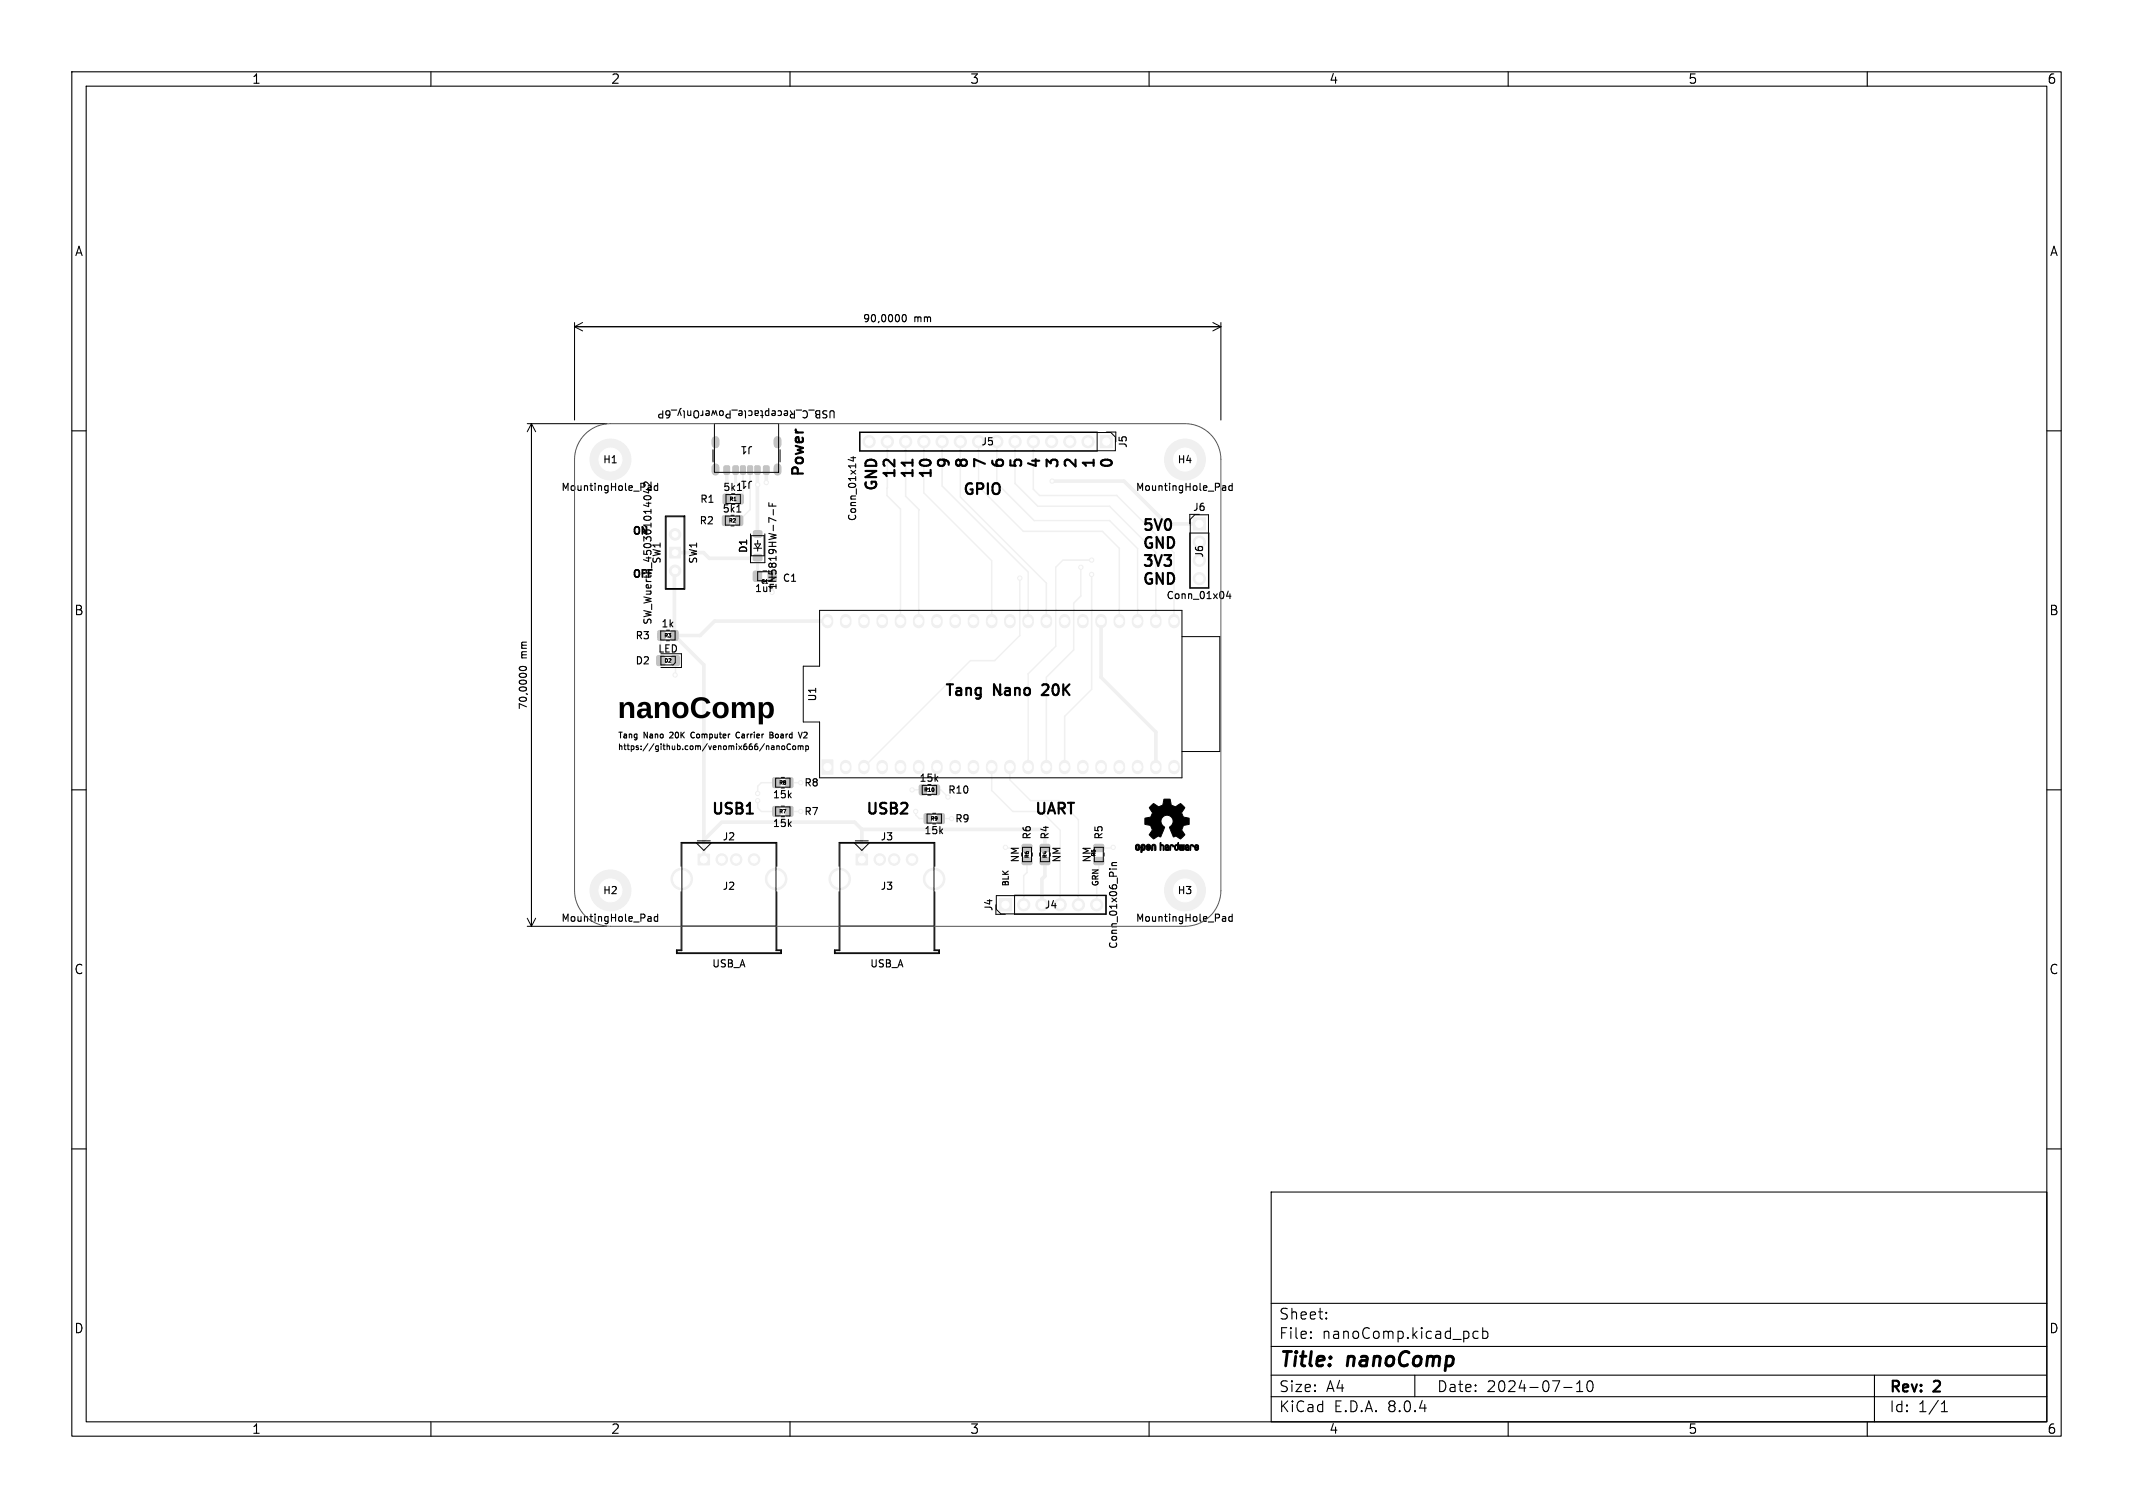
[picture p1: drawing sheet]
<svg xmlns="http://www.w3.org/2000/svg" width="297mm" height="210mm" viewBox="0 0 297 210" stroke-linecap="round" stroke-linejoin="round" font-family="sans-serif">
<g fill="none" stroke="#000" stroke-width=".15">
<path d="M10 10h277v190h-277zM12 12h273v186h-273zM60 10v2M110 10v2M160 10v2M210 10v2M260 10v2M10 60h2M92.3 57.2v1l-.5-.1-.1-.2 .1-.2h.5M93.3 57.6l-.2 .2h-.3l-.1-.2 .1-.4h.3l.1 .1a.66 .66 0 0 1-.2 .9h-.2M93.5 57.1h.7M125.7 43.9l.2-.1a.53 .53 0 0 1 .3 .5 .53 .53 0 0 1-.3 .5l-.2-.1-.1-.3z"/>
<path d="M285 60h2M90 68.2h.6M90.2 67.7h.4l.1 .6M90.2 68.3h.5M90.3 69l.2 .1M90.6 67.1v.6l-.5-.5M90.7 67.9l-.5 .1M91.6 67.3v1M91.6 67.7l-.3-.1-.2 .2 .1 .5h.4M102.6 71.3h.6M102.7 68.3h.6M107.1 70v.5h1"/>
<path d="M107.5 70.1v.4M107.7 71v.7M118.5 63.7h.6M118.8 63.6v.6l-.7-.2M170.2 68.3h.5M170.2 67.7h.4l.1 .6M170.7 67.9l-.5 .1M171.6 67.7l-.3-.1-.2 .2 .1 .5h.4M171.6 67.3v1M72.4 93a.59 .59 0 0 1 .9 .1 .57 .57 0 0 1-1-.1zM171 82.3l-.2 .7h.6M171.3 82.7v.7"/>
<path d="M10 110h2M111.9 102h.3l.2 .2-.5 .6h.5M285 110h2M90.2 127.7h.4l.1 .6M90.2 128.3h.5M90.7 127.9l-.5 .1M91.6 127.7l-.3-.1-.2 .2 .1 .5h.4M91.6 127.3v1M154.5 121h.1M154.8 121h.7M154.8 120.5h.7M155.5 120.1l-.6 .1-.1 .2 .1 .1"/>
<path d="M170.2 127.7h.4l.1 .6M170.2 128.3h.5M170.7 127.9l-.5 .1M171.6 127.7l-.3-.1-.2 .2 .1 .5h.4M171.6 127.3v1M10 160h2M285 160h2M177 166h108v32h-108zM60 198v2M110 198v2M160 198v2M177 194.5h108"/>
<path d="M177 191.5h108M177 187.5h108M177 181.5h108M182.5 186.3h.1l-.1 .1M182.5 186.3v.1M182.5 185.5v.1M182.5 185.5h.1l-.1 .1M184.7 183.6v.1M184.7 183.6h-.1l.1 .1M184.7 182.8v.1M184.7 182.8h-.1l.1 .1M197 191.5v3"/>
<path d="M205.8 185.5l-.4-.1-.3 .3v.4l.1 .2 .2 .1 .4-.1M206.5 185.5l.4-.1 .3 .3v.4l-.2 .2-.1 .1-.4-.1M206.5 184.9v1.5M210 198v2M217.7 193.2h1.2M219.5 193.8h.9M219.5 192.7l.5-.4v1.5M221.2 192.4a.36 .36 0 0 1 .5 .2 .77 .77 0 0 1-.4 1.2 1 1 0 0 1-.1-1.4zM260 198v2M261 191.5v6.5M270.3 196.6h.9M270.3 195.5l.4-.4v1.5"/>
</g>
<g fill="none" stroke="#000" stroke-width=".14">
<path d="M73.4 59h11.1M74 59v70M74 59l.6 1.1M74 59l-.6 1.1M80 44.9v13.6M80 45.5h90M80 45.5l1.1 .6M81.1 44.9l-1.1 .6M99.5 59h8.9v6.8h-8.9zM168.9 44.9l1.1 .6M170 44.9v13.6M170 45.5l-1.1 .6"/>
<path d="M92.6 71.9h2.8v10.2h-2.8zM92.7 72h2.5v10h-2.5zM99.3 62.6v1.7M101 71.9h2v1.2h-2zM101.1 68.9h2v1.2h-2zM101.8 73.2h.4M104.5 74.4v4h2v-4M104.6 74.6h1.8v2.8h-1.8zM105 76.4h1.1M105.1 75.7h.8l-.4 .7zM105.5 75.3v.4M105.5 76.4v.3"/>
<path d="M106.2 79.5h.6M107.5 79.6h-2v1.3h2M108.6 62.6v1.7M119.7 60.2h33.1v2.6h-33.1zM119.8 60.2h34.9l.6 .7v1.9h-35.5zM154 60.2h1.4v1.3M165.7 71.6v1.4M165.7 74.2h2.6v7.7h-2.6zM165.7 72.3l.7-.6h1.9v10.1h-2.6zM92 87.9h2v1.2h-2zM92 91h2.9v2h-2.9M92 91.4v1.2h1.7l.3-.3v-.9"/>
<path d="M92.8 89.2h.4M114.1 85h50.5v23.3h-50.5v-7.8h-2.3v-7.7h2.3zM164.6 88.7h5.3v16h-5.3M95 117.4h13.1v15h.6v.3h-14.4v-.3h.7zM97 117.4l1 1 1-1M97.1 117.1h1.8M107.4 103.9h.3l.1 .5M107.8 104.1l-.4 .1 .1 .2h.3M108 108.4h2v1.2h-2zM108 112.4h2v1.2h-2zM108.2 103.9h.3v.5M108.2 103.9v.5"/>
<path d="M108.8 108.3h.4M108.8 109.7h.4M108.8 112.3h.4M108.8 113.7h.4M108.9 103.9h.1h.2v.5l-.3-.1zM110.1 103.7a.35 .35 0 0 0-.5 .3 .35 .35 0 0 0 .5 .3M110.4 103.9h.1h.3l-.1 .5-.3-.1zM111.1 103.9h.3l.1 .1M111.1 103.9v.5M111.5 104l.1-.1h.2v.5M111.5 104v.4M112.2 103.9h.2l.2 .1-.1 .4h-.3"/>
<path d="M112.2 103.9v.8M116.9 117.4h13.2v15h.6v.3h-14.4v-.3h.6zM119 117.4l1 1 1-1M119.1 117.1h1.8M128.4 109.4v1.2h2v-1.2M129.1 113.4h2v1.2h-2zM129.2 110.7h.4M129.9 113.3h.4M129.9 114.7h.4M142.4 118h1.2v2h-1.2M143.7 118.8v.4M144.8 118.8v.4"/>
<path d="M144.9 118h1.2v2h-1.2zM146.2 118.8v.4M152.4 118h1.2v2h-1.2M153.7 118.8v.4M73.4 129h11.1M73.4 127.9l.6 1.1M74.6 127.9l-.6 1.1M94.8 120.7v-3.4h13.4v3.4M94.8 124.2v8.1h-.6v.5h14.6v-.5h-.6v-8.1M95 129h13.1M116.8 124.2v8.1h-.6v.5h14.6v-.5h-.6v-8.1M116.8 120.7v-3.4h13.4v3.4"/>
<path d="M116.9 129h13.2M138.7 127.3h1.3M138.7 124.7h15.3v2.6h-14.6l-.7-.7zM141.3 124.7h12.7v2.6h-12.7z"/>
</g>
<g fill="#f0f0f0" stroke="#f0f0f0" stroke-width=".14">
<path d="M104.1 64.9h.5l.2 .1v.9l-.1 .1-.4 .1-.2-.1z"/>
<path d="M102.1 64.9h.5l.2 .1v.9l-.1 .1-.5 .1-.1-.2z"/>
<path d="M100.9 64.9h.5l.2 .1v.9l-.1 .1-.5 .1-.2-.2z"/>
<path d="M103.1 64.9h.5l.2 .1v.9l-.1 .1-.4 .1-.2-.1z"/>
<path d="M105.1 64.9h.6l.1 .1v.9l-.1 .1-.4 .1-.2-.2z"/>
<path d="M106.4 64.9h.5l.2 .1v.9l-.1 .1-.5 .1-.2-.2z"/>
<path d="M153.2 60.7h1.7v1.6h-1.7z"/>
<path d="M166.2 72.1h1.7v1.7h-1.7z"/>
<path d="M104.9 79.6l.2-.1 .9 .1 .1 .2-.1 1.1-.2 .1-.9-.1v-.2z"/>
<path d="M119.2 118.9h1.6v1.6h-1.6z"/>
<path d="M97.2 118.9h1.6v1.6h-1.6z"/>
<path d="M139.2 125.2h1.7v1.6h-1.7z"/>
<path d="M107.6 108.4l.8-.1 .2 .2v1l-.2 .2h-.6l-.2-.2z"/>
<path d="M109.5 108.4l.7-.1 .2 .2v1l-.1 .2h-.6l-.3-.2z"/>
<path d="M128.7 113.4l.7-.1 .3 .2v1l-.2 .2h-.6l-.2-.2z"/>
<path d="M130.6 113.4l.7-.1 .2 .2v1l-.1 .2h-.7l-.2-.2z"/>
<path d="M102.6 68.9l.7-.1 .2 .2v1l-.1 .2h-.7l-.2-.2z"/>
<path d="M100.7 68.9l.7-.1 .3 .2v1l-.2 .2h-.6l-.2-.2z"/>
<path d="M93.5 87.9l.7-.1 .2 .2v1l-.1 .2h-.6l-.3-.2z"/>
<path d="M91.6 87.9l.8-.1 .2 .2v1l-.2 .2h-.6l-.2-.2z"/>
<path d="M114.5 105.8h1.5v2h-1.5z"/>
<path d="M93.5 91.4l.2-.1 .9 .1v.1v1.1l-.2 .1-.9-.1v-.2z"/>
<path d="M91.5 91.4l.2-.1 .8 .1 .1 .1-.1 1.1-.2 .1-.8-.1-.1-.2z"/>
<path d="M144.9 119.5l1.1-.1 .2 .3v.6l-.3 .1h-.9l-.2-.2z"/>
<path d="M144.9 117.6h1.1l.2 .2v.6l-.3 .2h-.9l-.2-.2z"/>
<path d="M107.6 112.4l.8-.1 .2 .2v1l-.2 .2h-.6l-.2-.2z"/>
<path d="M109.5 112.4l.7-.1 .2 .2v1l-.1 .2h-.6l-.3-.2z"/>
<path d="M152.4 117.6h1.1l.2 .2v.6l-.2 .2h-1l-.2-.2z"/>
<path d="M152.4 119.5l1.1-.1 .2 .3v.6l-.2 .1h-1l-.2-.2z"/>
<path d="M129.9 109.4l.7-.1 .2 .2v1l-.1 .2h-.6l-.3-.2z"/>
<path d="M128.1 109.4l.7-.1 .2 .2v1l-.1 .2h-.7l-.2-.2z"/>
<path d="M105 77.3h1v.7h-1z"/>
<path d="M105 74h1v.7h-1z"/>
<path d="M102.5 71.9l.7-.1 .2 .2v1l-.1 .2h-.6l-.3-.2z"/>
<path d="M100.6 71.9l.8-.1 .2 .2v1l-.2 .2h-.6l-.2-.2z"/>
<path d="M93.3 76.2h1.4v1.5h-1.4z"/>
<path d="M142.4 117.6h1.1l.2 .2v.6l-.2 .2h-1l-.2-.2z"/>
<path d="M142.4 119.5l1.1-.1 .2 .3v.6l-.2 .1h-1l-.2-.2z"/>
<circle cx="151.5" cy="61.5" r=".85"/>
<circle cx="149" cy="61.5" r=".85"/>
<circle cx="146.4" cy="61.5" r=".85"/>
<circle cx="143.9" cy="61.5" r=".85"/>
<circle cx="141.3" cy="61.5" r=".85"/>
<circle cx="138.8" cy="61.5" r=".85"/>
<circle cx="136.3" cy="61.5" r=".85"/>
<circle cx="133.7" cy="61.5" r=".85"/>
<circle cx="131.2" cy="61.5" r=".85"/>
<circle cx="128.6" cy="61.5" r=".85"/>
<circle cx="126.1" cy="61.5" r=".85"/>
<circle cx="123.6" cy="61.5" r=".85"/>
<circle cx="121" cy="61.5" r=".85"/>
<circle cx="167" cy="75.5" r=".85"/>
<circle cx="167" cy="78" r=".85"/>
<circle cx="167" cy="80.6" r=".85"/>
<circle cx="122.5" cy="119.7" r=".8"/>
<circle cx="124.5" cy="119.7" r=".8"/>
<circle cx="127" cy="119.7" r=".8"/>
<circle cx="116.9" cy="122.4" r="1.5"/>
<circle cx="130.1" cy="122.4" r="1.5"/>
<circle cx="85" cy="124" r="2.85"/>
<circle cx="100.5" cy="119.7" r=".8"/>
<circle cx="102.5" cy="119.7" r=".8"/>
<circle cx="105" cy="119.7" r=".8"/>
<circle cx="94.9" cy="122.4" r="1.5"/>
<circle cx="108.1" cy="122.4" r="1.5"/>
<circle cx="142.5" cy="126" r=".85"/>
<circle cx="145.1" cy="126" r=".85"/>
<circle cx="147.6" cy="126" r=".85"/>
<circle cx="150.2" cy="126" r=".85"/>
<circle cx="152.7" cy="126" r=".85"/>
<circle cx="85" cy="64" r="2.85"/>
<circle cx="165" cy="124" r="2.85"/>
<circle cx="165" cy="64" r="2.85"/>
<circle cx="94" cy="74.4" r=".8"/>
<circle cx="94" cy="79.5" r=".8"/>
<circle cx="111.5" cy="109" r=".3"/>
<circle cx="132.5" cy="114" r=".3"/>
<circle cx="101.2" cy="67.3" r=".3"/>
<circle cx="155" cy="118" r=".3"/>
<circle cx="127" cy="110" r=".3"/>
<circle cx="111.5" cy="113" r=".3"/>
<circle cx="140" cy="118" r=".3"/>
<circle cx="94" cy="94" r=".3"/>
<circle cx="106.7" cy="67.2" r=".3"/>
<circle cx="105.5" cy="67.5" r=".3"/>
<circle cx="146.5" cy="67" r=".3"/>
<circle cx="105.5" cy="111.5" r=".3"/>
<circle cx="105.5" cy="110.5" r=".3"/>
<circle cx="132" cy="111" r=".3"/>
<circle cx="127.5" cy="113" r=".3"/>
<circle cx="152" cy="78" r=".3"/>
<circle cx="150.5" cy="79" r=".3"/>
<circle cx="142" cy="80.5" r=".3"/>
<circle cx="152" cy="80" r=".3"/>
</g>
<path d="M99.6 61.3v.6M99.6 65.1v.6M108.3 61.3v.6M108.3 65.1v.6" fill="none" stroke="#f0f0f0" stroke-width="1.1"/>
<g fill="none" stroke="#f0f0f0" stroke-width="1.6">
<path d="M115.2 86.3v.4M117.8 86.3v.4M120.3 86.3v.4M122.8 86.3v.4M125.4 86.3v.4M127.9 86.3v.4M130.5 86.3v.4M133 86.3v.4M135.5 86.3v.4M138.1 86.3v.4M140.6 86.3v.4M143.2 86.3v.4"/>
<path d="M145.7 86.3v.4M148.2 86.3v.4M150.8 86.3v.4M153.3 86.3v.4M155.9 86.3v.4M158.4 86.3v.4M160.9 86.3v.4M163.5 86.3v.4M117.8 106.6v.4M120.3 106.6v.4M122.8 106.6v.4M125.4 106.6v.4"/>
<path d="M127.9 106.6v.4M130.5 106.6v.4M133 106.6v.4M135.5 106.6v.4M138.1 106.6v.4M140.6 106.6v.4M143.2 106.6v.4M145.7 106.6v.4M148.2 106.6v.4M150.8 106.6v.4M153.3 106.6v.4M155.9 106.6v.4"/>
<path d="M158.4 106.6v.4M160.9 106.6v.4M163.5 106.6v.4"/>
</g>
<g fill="none" stroke="#f0f0f0" stroke-width=".5">
<path d="M94 77h4l.8 .7h6.7M101.2 65.5v1.8M105.5 65.5v8.9M106.7 65.5v1.7M146.5 67h10l6 6h4.5M93.9 80.1v8.4M93.9 88.5l4.1 4.1v26.5M115.2 86.5h-15.7l-2 2h-3.6M153.3 86.5v7.8l7.6 7.6v4.9M120 115.5l-1-1h-18.5l-2.5 2.5M120 115.5v3.6M120 115.5h25"/>
<path d="M145.5 116v2.1M145.5 119.9v2.1l-.4 .4v3.6"/>
</g>
<g fill="none" stroke="#f0f0f0" stroke-width=".2">
<path d="M94 79.5v.5l-.1 .1M101.2 67.3l-.1 5.2M103.4 65.5v3.6l-.4 .4M104.4 65.5v5.5l-1.5 1.5M105.5 77.5v.2M105.5 78.5h.1M123.6 61.5l-.1 7.5 1.9 1.9v15.6M126.1 61.5v7.6l1.9 1.9-.1 .1v15.4M128.6 61.5v7.1l9.5 9.5v8.4M131.2 61.5v6.2l12 12v6.8M133.7 61.5v7.7l12 12v5.3M136.3 61.5v6.3l6.2 6.2h11l2.4 2.4v10.1"/>
<path d="M138.8 61.5v5.8l5.2 5.2h10.5l3.9 3.9v10.1M141.3 61.5v5.8l3.2 3.2h10l6.4 6.4v9.6M143.9 61.5v6.6l.9 .9h10.7l8 8v9.5M150.5 79v4l-1 1v6.5l-3.8 3.8v12.5M152 78h-4l-1 1v11l-3.8 3.8v13M92.1 88.5h-.1v3.5M94.1 92l-.1 2M142 80.5v8l-3.5 3.5h-3.4l-14.8 14.8M152 80v16l-3.8 3.8v7M98 117v2.1M105.5 111.5v1l.5 .5h2.1M108.1 109h-2.1l-.5 .5v1"/>
<path d="M109.9 113h1.6M109.9 109h1.6M127 110h1.5M127.5 113v.5l.5 .5h1.2M130.3 110h.7l1 1M131 114h1.5M138.1 106.8v3.3l2.9 2.9h4l2.6 2.6v10.4M140 118l.1 .1h2.9M140.6 106.8v1.8l2.9 2.9h4M143 119.9v1.6l-.5 .5v4M150.2 114.2v11.8M153 119.9v1.6"/>
<path d="M155 118l-.1 .1h-1.9M152.7 121.8v4.2"/>
</g>
<path d="M102.4 65.5v1.9M105.5 78.5v1.8M105.5 77.7v.8" fill="none" stroke="#f0f0f0" stroke-width=".4"/>
<g fill="#fff" stroke="#fff" stroke-width=".14">
<circle cx="111.5" cy="109" r=".15"/>
<circle cx="132.5" cy="114" r=".15"/>
<circle cx="155" cy="118" r=".15"/>
<circle cx="127" cy="110" r=".15"/>
<circle cx="111.5" cy="113" r=".15"/>
<circle cx="140" cy="118" r=".15"/>
<circle cx="94" cy="94" r=".15"/>
<circle cx="106.7" cy="67.2" r=".15"/>
<circle cx="105.5" cy="67.5" r=".15"/>
<circle cx="146.5" cy="67" r=".15"/>
<circle cx="105.5" cy="111.5" r=".15"/>
<circle cx="105.5" cy="110.5" r=".15"/>
<circle cx="127.5" cy="113" r=".15"/>
<circle cx="152" cy="78" r=".15"/>
<circle cx="150.5" cy="79" r=".15"/>
<circle cx="142" cy="80.5" r=".15"/>
<circle cx="152" cy="80" r=".15"/>
<circle cx="154" cy="61.5" r=".5"/>
<circle cx="151.5" cy="61.5" r=".5"/>
<circle cx="149" cy="61.5" r=".5"/>
<circle cx="146.4" cy="61.5" r=".5"/>
<circle cx="143.9" cy="61.5" r=".5"/>
<circle cx="141.3" cy="61.5" r=".5"/>
<circle cx="138.8" cy="61.5" r=".5"/>
<circle cx="136.3" cy="61.5" r=".5"/>
<circle cx="133.7" cy="61.5" r=".5"/>
<circle cx="131.2" cy="61.5" r=".5"/>
<circle cx="128.6" cy="61.5" r=".5"/>
<circle cx="126.1" cy="61.5" r=".5"/>
<circle cx="123.6" cy="61.5" r=".5"/>
<circle cx="121" cy="61.5" r=".5"/>
<circle cx="167" cy="73" r=".5"/>
<circle cx="167" cy="75.5" r=".5"/>
<circle cx="167" cy="78" r=".5"/>
<circle cx="167" cy="80.6" r=".5"/>
<circle cx="120" cy="119.7" r=".47"/>
<circle cx="122.5" cy="119.7" r=".47"/>
<circle cx="124.5" cy="119.7" r=".47"/>
<circle cx="127" cy="119.7" r=".47"/>
<circle cx="116.9" cy="122.4" r="1.15"/>
<circle cx="130.1" cy="122.4" r="1.15"/>
<circle cx="85" cy="124" r="1.6"/>
<circle cx="98" cy="119.7" r=".47"/>
<circle cx="100.5" cy="119.7" r=".47"/>
<circle cx="102.5" cy="119.7" r=".47"/>
<circle cx="105" cy="119.7" r=".47"/>
<circle cx="94.9" cy="122.4" r="1.15"/>
<circle cx="108.1" cy="122.4" r="1.15"/>
<circle cx="140" cy="126" r=".5"/>
<circle cx="142.5" cy="126" r=".5"/>
<circle cx="145.1" cy="126" r=".5"/>
<circle cx="147.6" cy="126" r=".5"/>
<circle cx="150.2" cy="126" r=".5"/>
<circle cx="152.7" cy="126" r=".5"/>
<circle cx="85" cy="64" r="1.6"/>
<circle cx="165" cy="124" r="1.6"/>
<circle cx="115.2" cy="106.8" r=".5"/>
<circle cx="117.8" cy="106.8" r=".5"/>
<circle cx="120.3" cy="106.8" r=".5"/>
<circle cx="122.8" cy="106.8" r=".5"/>
<circle cx="125.4" cy="106.8" r=".5"/>
<circle cx="127.9" cy="106.8" r=".5"/>
<circle cx="130.5" cy="106.8" r=".5"/>
<circle cx="133" cy="106.8" r=".5"/>
<circle cx="135.5" cy="106.8" r=".5"/>
<circle cx="138.1" cy="106.8" r=".5"/>
<circle cx="140.6" cy="106.8" r=".5"/>
<circle cx="143.2" cy="106.8" r=".5"/>
<circle cx="145.7" cy="106.8" r=".5"/>
<circle cx="148.2" cy="106.8" r=".5"/>
<circle cx="150.8" cy="106.8" r=".5"/>
<circle cx="153.3" cy="106.8" r=".5"/>
<circle cx="155.9" cy="106.8" r=".5"/>
<circle cx="158.4" cy="106.8" r=".5"/>
<circle cx="160.9" cy="106.8" r=".5"/>
<circle cx="163.5" cy="106.8" r=".5"/>
<circle cx="163.5" cy="86.5" r=".5"/>
<circle cx="160.9" cy="86.5" r=".5"/>
<circle cx="158.4" cy="86.5" r=".5"/>
<circle cx="155.9" cy="86.5" r=".5"/>
<circle cx="153.3" cy="86.5" r=".5"/>
<circle cx="150.8" cy="86.5" r=".5"/>
<circle cx="148.2" cy="86.5" r=".5"/>
<circle cx="145.7" cy="86.5" r=".5"/>
<circle cx="143.2" cy="86.5" r=".5"/>
<circle cx="140.6" cy="86.5" r=".5"/>
<circle cx="138.1" cy="86.5" r=".5"/>
<circle cx="135.5" cy="86.5" r=".5"/>
<circle cx="133" cy="86.5" r=".5"/>
<circle cx="130.5" cy="86.5" r=".5"/>
<circle cx="127.9" cy="86.5" r=".5"/>
<circle cx="125.4" cy="86.5" r=".5"/>
<circle cx="122.8" cy="86.5" r=".5"/>
<circle cx="120.3" cy="86.5" r=".5"/>
<circle cx="117.8" cy="86.5" r=".5"/>
<circle cx="115.2" cy="86.5" r=".5"/>
<circle cx="165" cy="64" r="1.6"/>
<circle cx="94" cy="77" r=".4"/>
<circle cx="94" cy="74.4" r=".4"/>
<circle cx="94" cy="79.5" r=".4"/>
</g>
<path d="M99.6 61.3v.6M99.6 65.1v.6M108.3 61.3v.6M108.3 65.1v.6" fill="none" stroke="#fff" stroke-width=".6"/>
<g fill="#c4c4c4" stroke="#c4c4c4" stroke-width=".14">
<path d="M104.1 64.9h.5l.2 .1v.9l-.1 .1-.4 .1-.2-.1z"/>
<path d="M102.1 64.9h.5l.2 .1v.9l-.1 .1-.5 .1-.1-.2z"/>
<path d="M100.9 64.9h.5l.2 .1v.9l-.1 .1-.5 .1-.2-.2z"/>
<path d="M103.1 64.9h.5l.2 .1v.9l-.1 .1-.4 .1-.2-.1z"/>
<path d="M105.1 64.9h.6l.1 .1v.9l-.1 .1-.4 .1-.2-.2z"/>
<path d="M106.4 64.9h.5l.2 .1v.9l-.1 .1-.5 .1-.2-.2z"/>
<path d="M104.9 79.6l.2-.1 .9 .1 .1 .2-.1 1.1-.2 .1-.9-.1v-.2z"/>
<path d="M107.6 108.4l.8-.1 .2 .2v1l-.2 .2h-.6l-.2-.2z"/>
<path d="M109.5 108.4l.7-.1 .2 .2v1l-.1 .2h-.6l-.3-.2z"/>
<path d="M128.7 113.4l.7-.1 .3 .2v1l-.2 .2h-.6l-.2-.2z"/>
<path d="M130.6 113.4l.7-.1 .2 .2v1l-.1 .2h-.7l-.2-.2z"/>
<path d="M102.6 68.9l.7-.1 .2 .2v1l-.1 .2h-.7l-.2-.2z"/>
<path d="M100.7 68.9l.7-.1 .3 .2v1l-.2 .2h-.6l-.2-.2z"/>
<path d="M93.5 87.9l.7-.1 .2 .2v1l-.1 .2h-.6l-.3-.2z"/>
<path d="M91.6 87.9l.8-.1 .2 .2v1l-.2 .2h-.6l-.2-.2z"/>
<path d="M93.5 91.4l.2-.1 .9 .1v.1v1.1l-.2 .1-.9-.1v-.2z"/>
<path d="M91.5 91.4l.2-.1 .8 .1 .1 .1-.1 1.1-.2 .1-.8-.1-.1-.2z"/>
<path d="M144.9 119.5l1.1-.1 .2 .3v.6l-.3 .1h-.9l-.2-.2z"/>
<path d="M144.9 117.6h1.1l.2 .2v.6l-.3 .2h-.9l-.2-.2z"/>
<path d="M107.6 112.4l.8-.1 .2 .2v1l-.2 .2h-.6l-.2-.2z"/>
<path d="M109.5 112.4l.7-.1 .2 .2v1l-.1 .2h-.6l-.3-.2z"/>
<path d="M152.4 117.6h1.1l.2 .2v.6l-.2 .2h-1l-.2-.2z"/>
<path d="M152.4 119.5l1.1-.1 .2 .3v.6l-.2 .1h-1l-.2-.2z"/>
<path d="M129.9 109.4l.7-.1 .2 .2v1l-.1 .2h-.6l-.3-.2z"/>
<path d="M128.1 109.4l.7-.1 .2 .2v1l-.1 .2h-.7l-.2-.2z"/>
<path d="M105 77.3h1v.7h-1z"/>
<path d="M105 74h1v.7h-1z"/>
<path d="M102.5 71.9l.7-.1 .2 .2v1l-.1 .2h-.6l-.3-.2z"/>
<path d="M100.6 71.9l.8-.1 .2 .2v1l-.2 .2h-.6l-.2-.2z"/>
<path d="M142.4 117.6h1.1l.2 .2v.6l-.2 .2h-1l-.2-.2z"/>
<path d="M142.4 119.5l1.1-.1 .2 .3v.6l-.2 .1h-1l-.2-.2z"/>
</g>
<path d="M99.6 61.3v.6M99.6 65.1v.6M108.3 61.3v.6M108.3 65.1v.6" fill="none" stroke="#c4c4c4" stroke-width="1.1"/>
<path d="M127.1 64v.9M145.2 95.4h-.1M145.9 95.9l-.8 .9h.9" fill="none" stroke="#000" stroke-width=".3"/>
<g fill="#000" stroke="#000" stroke-width=".14">
<path d="M158.2 117.6a.39 .39 0 0 1 .5 .4 .39 .39 0 0 1-.5 .4l-.1-.4h.2v.2a.11 .11 0 0 0 .1 .1 .11 .11 0 0 0 .1-.1l-.1-.4h-.1v.2h-.2zM159 117.6a.41 .41 0 0 1 .5 .2 .41 .41 0 0 1-.1 .5l-.1 .1h-.3v.3h-.1v-.7h.1a.16 .16 0 0 0 .1 .2 .16 .16 0 0 0 .1 0v-.4h-.1l-.1 .2h-.1zM159.7 117.7a.29 .29 0 0 1 .5 0 .29 .29 0 0 1-.4 .4v.1a.16 .16 0 0 0 .2 .1 .16 .16 0 0 0 .1-.2v-.1a.29 .29 0 0 1-.2 .5 .29 .29 0 0 1-.3-.4v-.2h.2l.2-.1h-.1l-.1 .1h-.2zM160.4 117.7a.34 .34 0 0 1 .5-.1 .34 .34 0 0 1 .1 .5v.3l-.2 .1v-.5a.16 .16 0 0 0 0-.2 .16 .16 0 0 0-.2 0l-.1 .2a.29 .29 0 0 1-.2 .5zM161.5 117.4l.2-.1v.3a.34 .34 0 0 1 .4 .1 .34 .34 0 0 1 0 .4v.3h-.1l-.1-.6h-.2v.6h-.2zM162.3 117.7a.32 .32 0 0 1 .4 0 .32 .32 0 0 1 .1 .4v.3h-.2v-.3l-.2 .1 .2 .1a.22 .22 0 0 1-.4 0 .22 .22 0 0 1 .3-.3l.1-.1a.13 .13 0 0 0-.1-.2 .14 .14 0 0 0-.2 .2l-.1 .1zM160.2 112.3l.2-.2a.31 .31 0 0 1 .3-.2 .31 .31 0 0 1 .3 .2l.3 .3 .5-.2a.92 .92 0 0 0 .3-.9h.8a.95 .95 0 0 0 .3 .9l.5 .2 .4-.3a.3 .3 0 0 1 .3-.2 .3 .3 0 0 1 .3 .3l.3 .3-.3 .4a.59 .59 0 0 0 .2 .9l.7 .2v.8h-.3a.57 .57 0 0 0-.7 .6l-.1 .2 .5 .7-.3 .2a.29 .29 0 0 1-.5 .3l-.2-.2a.52 .52 0 0 0-.6-.1l-.6-1.3a.86 .86 0 0 0 .5-1 .86 .86 0 0 0-1-.6 .86 .86 0 0 0-.6 1l.5 .6-.6 1.3-.3-.1-.3 .2a.34 .34 0 0 1-.4 .2 .34 .34 0 0 1-.3-.3l-.3-.2 .2-.4a.67 .67 0 0 0-.1-1l-.7-.1v-.9l.5-.1a.59 .59 0 0 0 .5-.8l-.4-.5zM163 117.7a.22 .22 0 0 1 .3-.1 .22 .22 0 0 1 0 .3 .16 .16 0 0 0-.2-.1 .16 .16 0 0 0-.1 .2v.4h-.1zM163.6 117.7l.3-.1 .1-.2 .1-.1v.6a.32 .32 0 0 1-.2 .5 .32 .32 0 0 1-.4-.4h.2a.18 .18 0 0 0 .1 .3 .18 .18 0 0 0 .2-.3 .18 .18 0 0 0-.2-.2 .18 .18 0 0 0-.1 .2h-.2zM164.2 117.7l.1-.1 .1 .7h.1v-.6l.1-.1v.7h.2v-.6l.1-.1v.7l-.1 .1h-.4l-.2-.1zM165.1 117.7l.1-.1a.33 .33 0 0 1 .4 .5v.3h-.1l-.1-.4-.2 .2 .2 .1a.23 .23 0 0 1-.4-.1 .23 .23 0 0 1 .3-.2l.1-.1a.17 .17 0 0 0-.2-.1 .17 .17 0 0 0-.1 .1zM165.7 117.7a.23 .23 0 0 1 .4-.1 .23 .23 0 0 1 0 .3 .16 .16 0 0 0-.2-.1 .16 .16 0 0 0-.1 .2v.4h-.1z"/>
<path d="M166.4 117.7a.28 .28 0 0 1 .4 0 .28 .28 0 0 1 .1 .3l-.4 .2a.18 .18 0 0 0 .2 .1 .18 .18 0 0 0 .1-.2 .25 .25 0 0 1-.2 .4 .25 .25 0 0 1-.2-.3v-.2h.1l.3-.2a.16 .16 0 0 0-.2 0 .16 .16 0 0 0-.1 .2h-.1z"/>
</g>
<path d="M81.5 60.5a5 5 0 0 1 3.5-1.5h80a5 5 0 0 1 5 5v60a5 5 0 0 1-5 5h-80a5 5 0 0 1-5-5v-60a5 5 0 0 1 1.5-3.5z" fill="none" stroke="#575757" stroke-width=".14"/>
<text font-size="4.2" x="86" y="100.5">nanoComp</text>
<g font-size="2.8">
<text x="178" y="190.9">Title:</text>
<text x="187.7" y="190.9">nanoComp</text>
</g>
<g font-size="2.1">
<text x="132.3" y="65.4" transform="rotate(-90 132.3 65.4)">9</text>
<text x="134.8" y="65.4" transform="rotate(-90 134.8 65.4)">8</text>
<text x="137.3" y="65.4" transform="rotate(-90 137.3 65.4)">7</text>
<text x="139.9" y="65.4" transform="rotate(-90 139.9 65.4)">6</text>
<text x="142.4" y="65.4" transform="rotate(-90 142.4 65.4)">5</text>
<text x="144.9" y="65.4" transform="rotate(-90 144.9 65.4)">4</text>
<text x="147.4" y="65.4" transform="rotate(-90 147.4 65.4)">3</text>
<text x="150" y="65.4" transform="rotate(-90 150 65.4)">2</text>
<text x="152.5" y="65.4" transform="rotate(-90 152.5 65.4)">1</text>
<text x="155" y="65.4" transform="rotate(-90 155 65.4)">0</text>
<text x="112" y="66.5" transform="rotate(-90 112 66.5)">Power</text>
<text x="122.2" y="68.5" transform="rotate(-90 122.2 68.5)">GND</text>
<text x="124.7" y="66.8" transform="rotate(-90 124.7 66.8)">12</text>
<text x="127.3" y="66.8" transform="rotate(-90 127.3 66.8)">11</text>
<text x="129.8" y="66.8" transform="rotate(-90 129.8 66.8)">10</text>
<text x="134" y="69">GPIO</text>
<text x="159" y="76.5">GND</text>
<text x="159" y="74">5V0</text>
<text x="159" y="79">3V3</text>
<text x="159" y="81.5">GND</text>
<text x="131.5" y="97">Tang</text>
<text x="138.5" y="97">Nano</text>
<text x="145.8" y="97">20K</text>
<text x="99" y="113.5">USB1</text>
<text x="120.5" y="113.5">USB2</text>
<text x="144" y="113.5">UART</text>
<text x="178" y="184">Sheet:</text>
<text x="178" y="186.7">File:</text>
<text x="184.1" y="186.7">nanoComp.kicad_pcb</text>
<text x="178" y="196.9">KiCad</text>
<text x="178" y="194.1">Size:</text>
<text x="184.7" y="194.1">A4</text>
<text x="185.7" y="196.9">E.D.A.</text>
<text x="193.3" y="196.9">8.0.4</text>
<text x="200" y="194.1">Date:</text>
<text x="207" y="194.1">2024-07-10</text>
<text x="263" y="194.3">Rev:</text>
<text x="263" y="196.9">Id:</text>
<text x="267.1" y="196.9">1/1</text>
<text x="269.4" y="194.3">2</text>
</g>
<g font-size="1.8">
<text x="35" y="11.9">1</text>
<text x="85" y="11.9">2</text>
<text x="135" y="11.9">3</text>
<text x="185" y="11.9">4</text>
<text x="235" y="11.9">5</text>
<text x="285" y="11.9">6</text>
<text x="10.3" y="35.9">A</text>
<text x="285.4" y="35.9">A</text>
<text x="10.3" y="85.9">B</text>
<text x="285.3" y="85.9">B</text>
<text x="10.3" y="135.9">C</text>
<text x="285.3" y="135.9">C</text>
<text x="10.3" y="185.9">D</text>
<text x="285.3" y="185.9">D</text>
<text x="35" y="199.9">1</text>
<text x="85" y="199.9">2</text>
<text x="135" y="199.9">3</text>
<text x="185" y="199.9">4</text>
<text x="235" y="199.9">5</text>
<text x="285" y="199.9">6</text>
</g>
<g font-size="1.4">
<text x="120.1" y="45.1">90,0000</text>
<text x="127.3" y="45.1">mm</text>
<text x="116.5" y="56.9" transform="rotate(-180 116.5 56.9)">USB_C_Receptacle_PowerOnly_6P</text>
<text x="83.9" y="64.7">H1</text>
<text x="104.9" y="61.9" transform="rotate(-180 104.9 61.9)">J1</text>
<text x="136.5" y="62.2">J5</text>
<text x="157.1" y="62.5" transform="rotate(-90 157.1 62.5)">J5</text>
<text x="163.9" y="64.7">H4</text>
<text x="78.1" y="68.6">MountingHole_Pad</text>
<text x="97.4" y="70.2">R1</text>
<text x="100.5" y="71.6">5k1</text>
<text x="100.6" y="68.6">5k1</text>
<text x="104.9" y="66.8" transform="rotate(-180 104.9 66.8)">J1</text>
<text x="158.1" y="68.6">MountingHole_Pad</text>
<text x="166" y="71.4">J6</text>
<text x="88" y="74.5">ON</text>
<text x="97.3" y="73.2">R2</text>
<text x="104.2" y="77.1" transform="rotate(-90 104.2 77.1)">D1</text>
<text x="119.4" y="72.7" transform="rotate(-90 119.4 72.7)">Conn_01x14</text>
<text x="167.7" y="77.8" transform="rotate(-90 167.7 77.8)">J6</text>
<text x="88" y="80.5">OFF</text>
<text x="92.2" y="78.6" transform="rotate(-90 92.2 78.6)">SW1</text>
<text x="97.3" y="78.6" transform="rotate(-90 97.3 78.6)">SW1</text>
<text x="105" y="82.7">1uF</text>
<text x="108.3" y="82.3" transform="rotate(-90 108.3 82.3)">1N5819HW-7-F</text>
<text x="108.9" y="81.2">C1</text>
<text x="162.3" y="83.6">Conn_01x04</text>
<text x="88.4" y="89.2">R3</text>
<text x="90.9" y="87.1" transform="rotate(-90 90.9 87.1)">SW_Wuerth_450301014042</text>
<text x="92" y="87.6">1k</text>
<text x="73.6" y="91.7" transform="rotate(-90 73.6 91.7)">mm</text>
<text x="88.4" y="92.7">D2</text>
<text x="91.5" y="91.1">LED</text>
<text x="73.6" y="98.9" transform="rotate(-90 73.6 98.9)">70,0000</text>
<text x="113.8" y="97.8" transform="rotate(-90 113.8 97.8)">U1</text>
<text x="138.9" y="97.4">~</text>
<text x="107.5" y="111.4">15k</text>
<text x="111.9" y="109.7">R8</text>
<text x="111.9" y="113.7">R7</text>
<text x="127.9" y="109.1">15k</text>
<text x="131.9" y="110.7">R10</text>
<text x="100.5" y="117.2">J2</text>
<text x="107.5" y="115.4">15k</text>
<text x="122.5" y="117.2">J3</text>
<text x="128.6" y="116.4">15k</text>
<text x="132.9" y="114.7">R9</text>
<text x="143.7" y="117" transform="rotate(-90 143.7 117)">R6</text>
<text x="146.2" y="117" transform="rotate(-90 146.2 117)">R4</text>
<text x="153.7" y="117" transform="rotate(-90 153.7 117)">R5</text>
<text x="83.9" y="124.7">H2</text>
<text x="100.5" y="124.1">J2</text>
<text x="122.5" y="124.1">J3</text>
<text x="142.1" y="120.2" transform="rotate(-90 142.1 120.2)">NM</text>
<text x="147.9" y="120.2" transform="rotate(-90 147.9 120.2)">NM</text>
<text x="152.1" y="120.2" transform="rotate(-90 152.1 120.2)">NM</text>
<text x="163.9" y="124.7">H3</text>
<text x="78.1" y="128.6">MountingHole_Pad</text>
<text x="138.4" y="127" transform="rotate(-90 138.4 127)">J4</text>
<text x="145.4" y="126.7">J4</text>
<text x="158.1" y="128.6">MountingHole_Pad</text>
<text x="99.1" y="134.9">USB_A</text>
<text x="121.1" y="134.9">USB_A</text>
<text x="155.8" y="132.2" transform="rotate(-90 155.8 132.2)">Conn_01x06_Pin</text>
</g>
<g font-size="1.1">
<text x="86" y="102.9">Tang</text>
<text x="86" y="104.5">https://github.com/venomix666/nanoComp</text>
<text x="89.7" y="102.9">Nano</text>
<text x="93.6" y="102.9">20K</text>
<text x="96.8" y="102.9">Computer</text>
<text x="103.4" y="102.9">Carrier</text>
<text x="108.4" y="102.9">Board</text>
<text x="140.5" y="123.5" transform="rotate(-90 140.5 123.5)">BLK</text>
<text x="153" y="123.5" transform="rotate(-90 153 123.5)">GRN</text>
</g>
<g font-size=".7">
<text x="101.5" y="69.9">R1</text>
<text x="101.4" y="72.9">R2</text>
<text x="105.9" y="81.4">C1</text>
<text x="92.4" y="88.9">R3</text>
<text x="92.5" y="92.4">D2</text>
<text x="108.4" y="109.4">R8</text>
<text x="108.4" y="113.4">R7</text>
<text x="128.6" y="110.4">R10</text>
<text x="129.5" y="114.4">R9</text>
<text x="143.4" y="119.6" transform="rotate(-90 143.4 119.6)">R6</text>
<text x="145.9" y="119.6" transform="rotate(-90 145.9 119.6)">R4</text>
<text x="152.6" y="119.3" transform="rotate(-90 152.6 119.3)">R5</text>
</g>
</svg>
